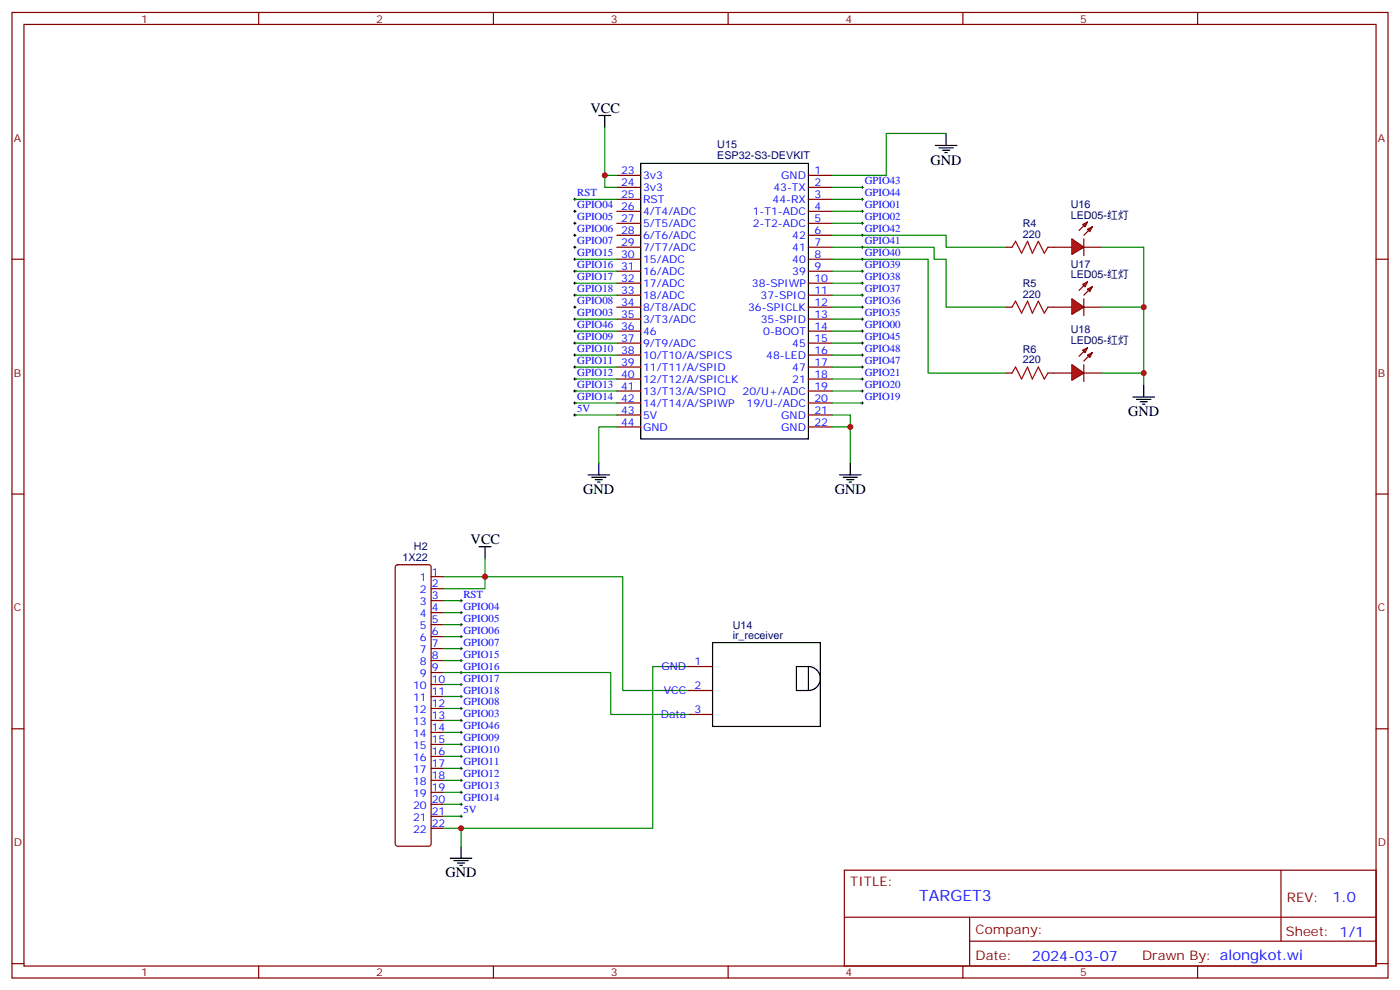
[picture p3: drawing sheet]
<svg xmlns="http://www.w3.org/2000/svg" width="412mm" height="292mm" viewBox="0 0 412 292" stroke-linecap="round" stroke-linejoin="round" font-family="sans-serif">
<g fill="none" stroke="#870000" stroke-width=".35">
<path d="M3.5 3.7h405.4v284.3h-405.4zM7.1 7.2h398.2v277.3h-398.2zM76.2 3.7v3.5M145.3 3.7v3.5M214.5 3.7v3.5M283.6 3.7v3.5M352.8 3.7v3.5M181.7 51.6h7M181.7 55.2h7M181.7 58.7h7M238.1 51.6h7.1M238.1 55.2h7.1"/>
<path d="M238.1 58.7h7.1M3.5 76.3h3.6M181.7 76.3h7M181.7 62.2h7M181.7 65.8h7M181.7 69.3h7M181.7 72.8h7M181.7 79.9h7M238.1 76.3h7.1M238.1 62.2h7.1M238.1 65.8h7.1M238.1 69.3h7.1"/>
<path d="M238.1 72.8h7.1M238.1 79.9h7.1M296.3 72.8h1.8M308.7 72.8h7M318.9 66.1l1.4-.7-.7 1.4zM319.3 72.8h5.3M320.3 67.5l1.4-.7-.7 1.4zM320.3 65.4l-2.4 2.5M321.7 66.8l-2.4 2.5M405.3 76.3h3.6M181.7 83.4h7M181.7 86.9h7"/>
<path d="M181.7 90.5h7M181.7 94h7M181.7 97.5h7M238.1 83.4h7.1M238.1 86.9h7.1M238.1 90.5h7.1M238.1 94h7.1M238.1 97.5h7.1M296.3 90.5h1.8M308.7 90.5h1.7M181.7 101h7M181.7 104.6h7"/>
<path d="M181.7 108.1h7M181.7 111.6h7M181.7 115.1h7M181.7 118.7h7M238.1 101h7.1M238.1 104.6h7.1M238.1 108.1h7.1M238.1 111.6h7.1M238.1 115.1h7.1M238.1 118.7h7.1M296.3 109.9h1.8M308.7 109.9h1.7"/>
<path d="M181.7 122.2h7M181.7 125.7h7M238.1 122.2h7.1M238.1 125.7h7.1M3.5 145.5h3.6M405.3 145.5h3.6M202.8 196.3h7.1M3.5 214.6h3.6M202.8 203.3h7.1M202.8 210.4h7.1M405.3 214.6h3.6M248.7 256.3h156.6v28.2h-156.6z"/>
<path d="M377.3 256.3v20.9M248.7 270.1h156.5M285.6 277.2h119.6M285.6 270.1v14.1M3.5 283.8h3.6M76.2 284.5v3.5M145.3 284.5v3.5M214.5 284.5v3.5M283.6 284.5v3.5M352.8 284.5v3.5M405.3 283.8h3.6"/>
</g>
<g fill="none" stroke="#008700" stroke-width=".35">
<path d="M178.2 37.5v17.7h3.5M278.7 39.3h-17.6v12.3h-15.9M169.3 58.7h12.4M178.2 51.6h3.5M245.2 58.7h8.8M245.2 55.2h8.8M169.3 76.3h12.4M169.3 79.9h12.4M245.2 69.3h33.5v3.5h17.6M245.2 72.8h30v3.5h3.5v14.2h17.6M245.2 76.3h28.2v33.6h22.9M245.2 79.9h8.8"/>
<path d="M245.2 62.2h8.8M245.2 65.8h8.8M169.3 83.4h12.4M169.3 86.9h12.4M169.3 94h12.4M169.3 97.5h12.4M245.2 83.4h8.8M245.2 86.9h8.8M245.2 94h8.8M245.2 97.5h8.8M245.2 90.5h8.8M169.3 101h12.4"/>
<path d="M169.3 104.6h12.4M169.3 108.1h12.4M169.3 111.6h12.4M169.3 115.1h12.4M169.3 118.7h12.4M245.2 101h8.8M245.2 104.6h8.8M245.2 108.1h8.8M245.2 111.6h8.8M245.2 115.1h8.8M245.2 118.7h8.8M169.3 122.2h12.4"/>
<path d="M181.7 125.7h-5.3v10.6M245.2 125.7h5.3v10.6M245.2 122.2h5.3v3.5M142.9 169.8h40.5v33.5h19.4M202.8 196.3h-10.5v47.6h-56.5"/>
</g>
<g fill="none" stroke="#000" stroke-width=".35">
<path d="M176.4 34h3.5M178.2 34v3.5M278.7 39.3v3.5M188.7 48.1h49.4v81.2h-49.4zM275.5 42.8h6.4M276.6 43.5h4.2M277.6 44.2h2.2M278.3 44.9h.7M173.2 139.8h6.4M176.4 136.3v3.5M247.3 139.8h6.3M250.5 136.3v3.5"/>
<path d="M174.3 140.5h4.2M175.3 141.3h2.1M176 142h.7M248.4 140.5h4.2M249.4 141.3h2.1M250.1 142h.7M209.9 189.2h31.8v24.7h-31.8zM234.6 196.3h3.5v7h-3.5zM238.1 196.3a3.5 3.5 0 0 1 3.6 3.5 3.5 3.5 0 0 1-3.6 3.5"/>
</g>
<g fill="none" stroke="#000" stroke-width=".29">
<path d="M169 58.7h.7M169.3 58.3v.8M253.6 55.2h.8M253.6 58.7h.8M254 54.8v.7M254 58.3v.8M169 62.2h.7M169 65.8h.7M169 69.3h.7M169 72.8h.7M169 76.3h.7M169 79.9h.7"/>
<path d="M169.3 61.9v.7M169.3 65.4v.7M169.3 68.9v.7M169.3 72.5v.7M169.3 76v.7M169.3 79.5v.7M253.6 62.2h.8M253.6 65.8h.8M253.6 69.3h.8M253.6 72.8h.8M253.6 76.3h.8M253.6 79.9h.8"/>
<path d="M254 61.9v.7M254 65.4v.7M254 68.9v.7M254 72.5v.7M254 76v.7M254 79.5v.7M169 83.4h.7M169 86.9h.7M169 90.5h.7M169 94h.7M169 97.5h.7M169.3 83v.7"/>
<path d="M169.3 86.6v.7M169.3 90.1v.7M169.3 93.6v.7M169.3 97.2v.7M253.6 83.4h.8M253.6 86.9h.8M253.6 90.5h.8M253.6 94h.8M253.6 97.5h.8M254 83v.7M254 86.6v.7M254 90.1v.7"/>
<path d="M254 93.6v.7M254 97.2v.7M169 101h.7M169 104.6h.7M169 108.1h.7M169 111.6h.7M169 115.1h.7M169 118.7h.7M169.3 100.7v.7M169.3 104.2v.7M169.3 107.7v.7M169.3 111.3v.7"/>
<path d="M169.3 114.8v.7M169.3 118.3v.7M253.6 101h.8M253.6 104.6h.8M253.6 108.1h.8M253.6 111.6h.8M253.6 115.1h.8M253.6 118.7h.8M254 100.7v.7M254 104.2v.7M254 107.7v.7M254 111.3v.7"/>
<path d="M254 114.8v.7M254 118.3v.7M169 122.2h.7M169.3 121.8v.8"/>
</g>
<path d="M298.1 72.8l1.1-1.8 1.7 3.6 1.8-3.6 1.4 3.6 1.8-3.6 1.7 3.6 1.1-1.8M298.1 90.5l1.1-1.8 1.7 3.5 1.8-3.5 1.4 3.5 1.8-3.5 1.7 3.5 1.1-1.7M298.1 109.9l1.1-1.8 1.7 3.5 1.8-3.5 1.4 3.5 1.8-3.5 1.7 3.5 1.1-1.7" fill="none" stroke="#a10000" stroke-width=".35"/>
<path d="M315.7 70.3l3.6 2.5-3.6 2.1z" fill="#f00" stroke="#870000" stroke-width=".35"/>
<path d="M319.3 70.3v5M310.4 90.5h5.3M318.9 83.7l1.4-.7-.7 1.5zM319.3 90.5h5.3M320.3 85.2l1.4-.7-.7 1.4zM320.3 83l-2.4 2.5M321.7 84.5l-2.4 2.4" fill="none" stroke="#870000" stroke-width=".35"/>
<path d="M315.7 88l3.6 2.5-3.6 2.1z" fill="#f00" stroke="#870000" stroke-width=".35"/>
<path d="M319.3 88v4.9M310.4 109.9h5.3M318.9 103.2l1.4-.8-.7 1.5zM319.3 109.9h5.3M320.3 104.6l1.4-.7-.7 1.4zM320.3 102.4l-2.4 2.5M321.7 103.9l-2.4 2.4" fill="none" stroke="#870000" stroke-width=".35"/>
<path d="M315.7 107.4l3.6 2.5-3.6 2.1z" fill="#f00" stroke="#870000" stroke-width=".35"/>
<g fill="none" stroke="#870000" stroke-width=".35">
<path d="M319.3 107.4v4.9M116.7 166.5l.4-.2h9.2l.5 .2 .2 .5v81.5l-.2 .5-.5 .2h-9.2l-.5-.2-.2-.5v-81.5zM127 169.8h3.5M127 173.4h3.5M127 176.9h3.5M127 180.4h3.5M127 183.9h3.5M127 187.5h3.5M127 191h3.5M127 194.5h3.5M127 198h3.5M127 201.6h3.5"/>
<path d="M127 205.1h3.5M127 208.6h3.5M127 212.2h3.5M127 215.7h3.5M127 219.2h3.5M127 222.7h3.5M127 226.3h3.5M127 229.8h3.5M127 233.3h3.5M127 236.9h3.5M127 240.4h3.5M127 243.9h3.5"/>
</g>
<g fill="none" stroke="#008700" stroke-width=".35">
<path d="M324.6 72.8h12.3v37.1h-12.3M324.6 90.5h12.3M336.9 109.9v3.5M130.5 176.9h5.3M130.5 169.8h12.4M142.9 164.5v8.9h-12.4M130.5 198h49.4v12.4h22.9M130.5 180.4h5.3M130.5 183.9h5.3M130.5 187.5h5.3M130.5 191h5.3M130.5 194.5h5.3"/>
<path d="M130.5 201.6h5.3M130.5 205.1h5.3M130.5 208.6h5.3M130.5 212.2h5.3M130.5 215.7h5.3M130.5 219.2h5.3M130.5 222.7h5.3M130.5 226.3h5.3M130.5 229.8h5.3M130.5 233.3h5.3M130.5 236.9h5.3M130.5 243.9h5.3v5.3"/>
<path d="M130.5 240.4h5.3"/>
</g>
<path d="M333.7 116.9h6.4M334.8 117.6h4.2M335.8 118.3h2.2M336.5 119h.8M336.9 113.4v3.5M141.1 161h3.5M142.9 161v3.5M132.6 252.7h6.4M133.7 253.4h4.2M134.8 254.1h2.1M135.5 254.8h.7M135.8 249.2v3.5" fill="none" stroke="#000" stroke-width=".35"/>
<g fill="none" stroke="#000" stroke-width=".29">
<path d="M135.5 176.9h.7M135.8 176.5v.7M135.5 180.4h.7M135.5 183.9h.7M135.5 187.5h.7M135.5 191h.7M135.5 194.5h.7M135.5 198h.7M135.8 180.1v.7M135.8 183.6v.7M135.8 187.1v.7M135.8 190.6v.7"/>
<path d="M135.8 194.2v.7M135.8 197.7v.7M135.5 201.6h.7M135.5 205.1h.7M135.5 208.6h.7M135.5 212.2h.7M135.5 215.7h.7M135.5 219.2h.7M135.8 201.2v.7M135.8 204.8v.7M135.8 208.3v.7M135.8 211.8v.7"/>
<path d="M135.8 215.3v.7M135.8 218.9v.7M135.5 222.7h.7M135.5 226.3h.7M135.5 229.8h.7M135.5 233.3h.7M135.5 236.9h.7M135.8 222.4v.7M135.8 225.9v.7M135.8 229.4v.8M135.8 233v.7M135.8 236.5v.7"/>
<path d="M135.5 240.4h.7M135.8 240v.7"/>
</g>
<g fill="#c00">
<circle cx="336.9" cy="109.9" r=".88"/>
<circle cx="336.9" cy="90.5" r=".88"/>
<circle cx="135.8" cy="243.9" r=".88"/>
<circle cx="250.5" cy="125.7" r=".88"/>
<circle cx="178.2" cy="51.6" r=".88"/>
<circle cx="142.9" cy="169.8" r=".88"/>
</g>
<text font-size="4.6" fill="#00f" x="270.8" y="265.3">TARGET3</text>
<g font-size="4.2">
<text x="173.9" y="33.3">VCC</text>
<text x="274.1" y="48.5">GND</text>
<text x="332.3" y="122.6">GND</text>
<text x="171.8" y="145.5">GND</text>
<text x="245.9" y="145.5">GND</text>
<text x="138.6" y="160.3">VCC</text>
<text x="131.2" y="258.4">GND</text>
</g>
<g font-size="4.2" fill="#00f">
<text x="392.5" y="265.5">1.0</text>
<text x="304" y="282.9">2024-03-07</text>
</g>
<g font-size="3.9" fill="#800">
<text x="250.5" y="260.8">TITLE:</text>
<text x="379.1" y="265.5">REV:</text>
<text x="287.4" y="275">Company:</text>
<text x="378.7" y="275.7">Sheet: 1/1</text>
<text x="287.4" y="282.7">Date:</text>
<text x="336.4" y="282.8">Drawn By: alongkot.wi</text>
</g>
<g font-size="3.2" fill="#800">
<text x="41.6" y="6.7">1</text>
<text x="110.8" y="6.7">2</text>
<text x="179.9" y="6.7">3</text>
<text x="249.1" y="6.7">4</text>
<text x="318.2" y="6.7">5</text>
<text x="4.1" y="41.8">A</text>
<text x="405.9" y="41.8">A</text>
<text x="4.1" y="110.9">B</text>
<text x="405.9" y="110.9">B</text>
<text x="4.1" y="180.1">C</text>
<text x="405.9" y="180.1">C</text>
<text x="4.1" y="249.2">D</text>
<text x="405.9" y="249.2">D</text>
<text x="41.6" y="287.5">1</text>
<text x="110.8" y="287.5">2</text>
<text x="179.9" y="287.5">3</text>
<text x="249.1" y="287.5">4</text>
<text x="318.2" y="287.5">5</text>
</g>
<g font-size="3.2" fill="#000080">
<text x="211.3" y="46.8">ESP32-S3-DEVKIT</text>
<text x="211.3" y="43.6">U15</text>
<text x="315.4" y="64.3">LED05-红灯</text>
<text x="315.4" y="61.1">U16</text>
<text x="301.3" y="70">220</text>
<text x="301.3" y="66.8">R4</text>
<text x="315.4" y="82">LED05-红灯</text>
<text x="315.4" y="78.8">U17</text>
<text x="301.3" y="87.6">220</text>
<text x="301.3" y="84.4">R5</text>
<text x="315.4" y="101.4">LED05-红灯</text>
<text x="315.4" y="98.2">U18</text>
<text x="301.3" y="107">220</text>
<text x="301.3" y="103.8">R6</text>
<text x="121.9" y="162">H2</text>
<text x="118.6" y="165.2">1X22</text>
<text x="215.8" y="185.1">U14</text>
<text x="215.8" y="188.2">ir_receiver</text>
</g>
<g font-size="3.2" fill="#00f">
<text x="182.9" y="51.3">23</text>
<text x="189.4" y="52.7">3v3</text>
<text x="230.1" y="52.7">GND</text>
<text x="239.9" y="51.3">1</text>
<text x="170" y="57.8">RST</text>
<text x="182.9" y="54.8">24</text>
<text x="182.9" y="58.3">25</text>
<text x="189.4" y="56.2">3v3</text>
<text x="189.4" y="59.8">RST</text>
<text x="227.6" y="59.8">44-RX</text>
<text x="227.8" y="56.2">43-TX</text>
<text x="239.9" y="54.8">2</text>
<text x="239.9" y="58.3">3</text>
<text x="254.7" y="54.3">GPIO43</text>
<text x="254.7" y="57.8">GPIO44</text>
<text x="170" y="61.3">GPIO04</text>
<text x="170" y="64.9">GPIO05</text>
<text x="182.9" y="61.9">26</text>
<text x="182.9" y="65.4">27</text>
<text x="189.4" y="63.3">4/T4/ADC</text>
<text x="221.7" y="63.3">1-T1-ADC</text>
<text x="239.9" y="61.9">4</text>
<text x="239.9" y="65.4">5</text>
<text x="254.7" y="61.3">GPIO01</text>
<text x="254.7" y="64.9">GPIO02</text>
<text x="170" y="68.4">GPIO06</text>
<text x="170" y="71.9">GPIO07</text>
<text x="182.9" y="68.9">28</text>
<text x="189.4" y="66.8">5/T5/ADC</text>
<text x="189.4" y="70.3">6/T6/ADC</text>
<text x="221.7" y="66.8">2-T2-ADC</text>
<text x="233.4" y="70.3">42</text>
<text x="239.9" y="68.9">6</text>
<text x="254.7" y="68.4">GPIO42</text>
<text x="254.7" y="71.9">GPIO41</text>
<text x="170" y="75.5">GPIO15</text>
<text x="182.9" y="72.5">29</text>
<text x="182.9" y="76">30</text>
<text x="189.4" y="73.9">7/T7/ADC</text>
<text x="189.4" y="77.4">15/ADC</text>
<text x="233.4" y="73.9">41</text>
<text x="233.4" y="77.4">40</text>
<text x="239.9" y="72.5">7</text>
<text x="239.9" y="76">8</text>
<text x="254.7" y="75.5">GPIO40</text>
<text x="170" y="79">GPIO16</text>
<text x="170" y="82.5">GPIO17</text>
<text x="182.9" y="79.5">31</text>
<text x="182.9" y="83">32</text>
<text x="189.4" y="80.9">16/ADC</text>
<text x="233.4" y="80.9">39</text>
<text x="239.9" y="79.5">9</text>
<text x="239.9" y="83">10</text>
<text x="254.7" y="79">GPIO39</text>
<text x="254.7" y="82.5">GPIO38</text>
<text x="170" y="86">GPIO18</text>
<text x="170" y="89.6">GPIO08</text>
<text x="182.9" y="86.6">33</text>
<text x="189.4" y="84.5">17/ADC</text>
<text x="189.4" y="88">18/ADC</text>
<text x="221.5" y="84.5">38-SPIWP</text>
<text x="224" y="88">37-SPIQ</text>
<text x="239.9" y="86.6">11</text>
<text x="254.7" y="86">GPIO37</text>
<text x="254.7" y="89.6">GPIO36</text>
<text x="170" y="93.1">GPIO03</text>
<text x="182.9" y="90.1">34</text>
<text x="182.9" y="93.6">35</text>
<text x="189.4" y="91.5">8/T8/ADC</text>
<text x="189.4" y="95">3/T3/ADC</text>
<text x="220.4" y="91.5">36-SPICLK</text>
<text x="224.1" y="95">35-SPID</text>
<text x="239.9" y="90.1">12</text>
<text x="239.9" y="93.6">13</text>
<text x="254.7" y="93.1">GPIO35</text>
<text x="170" y="96.6">GPIO46</text>
<text x="170" y="100.2">GPIO09</text>
<text x="182.9" y="97.2">36</text>
<text x="182.9" y="100.7">37</text>
<text x="189.4" y="98.6">46</text>
<text x="224.8" y="98.6">0-BOOT</text>
<text x="239.9" y="97.2">14</text>
<text x="239.9" y="100.7">15</text>
<text x="254.7" y="96.6">GPIO00</text>
<text x="254.7" y="100.2">GPIO45</text>
<text x="170" y="103.7">GPIO10</text>
<text x="170" y="107.2">GPIO11</text>
<text x="182.9" y="104.2">38</text>
<text x="182.9" y="107.7">39</text>
<text x="189.4" y="102.1">9/T9/ADC</text>
<text x="189.4" y="105.6">10/T10/A/SPICS</text>
<text x="225.7" y="105.6">48-LED</text>
<text x="233.4" y="102.1">45</text>
<text x="239.9" y="104.2">16</text>
<text x="239.9" y="107.7">17</text>
<text x="254.7" y="103.7">GPIO48</text>
<text x="254.7" y="107.2">GPIO47</text>
<text x="170" y="110.7">GPIO12</text>
<text x="182.9" y="111.3">40</text>
<text x="189.4" y="109.1">11/T11/A/SPID</text>
<text x="189.4" y="112.7">12/T12/A/SPICLK</text>
<text x="233.4" y="109.1">47</text>
<text x="233.4" y="112.7">21</text>
<text x="239.9" y="111.3">18</text>
<text x="254.7" y="110.7">GPIO21</text>
<text x="170" y="114.3">GPIO13</text>
<text x="170" y="117.8">GPIO14</text>
<text x="182.9" y="114.8">41</text>
<text x="182.9" y="118.3">42</text>
<text x="189.4" y="116.2">13/T13/A/SPIQ</text>
<text x="189.4" y="119.7">14/T14/A/SPIWP</text>
<text x="218.8" y="116.2">20/U+/ADC</text>
<text x="219.9" y="119.7">19/U-/ADC</text>
<text x="239.9" y="114.8">19</text>
<text x="239.9" y="118.3">20</text>
<text x="254.7" y="114.3">GPIO20</text>
<text x="254.7" y="117.8">GPIO19</text>
<text x="170" y="121.3">5V</text>
<text x="182.9" y="121.8">43</text>
<text x="182.9" y="125.4">44</text>
<text x="189.4" y="123.3">5V</text>
<text x="230.1" y="123.3">GND</text>
<text x="239.9" y="121.8">21</text>
<text x="239.9" y="125.4">22</text>
<text x="189.4" y="126.8">GND</text>
<text x="230.1" y="126.8">GND</text>
<text x="123.7" y="171.2">1</text>
<text x="127.2" y="169.5">1</text>
<text x="127.2" y="173">2</text>
<text x="123.7" y="174.8">2</text>
<text x="123.7" y="178.3">3</text>
<text x="127.2" y="176.5">3</text>
<text x="136.5" y="176">RST</text>
<text x="136.5" y="179.5">GPIO04</text>
<text x="123.7" y="181.8">4</text>
<text x="123.7" y="185.3">5</text>
<text x="127.2" y="180.1">4</text>
<text x="127.2" y="183.6">5</text>
<text x="136.5" y="183.1">GPIO05</text>
<text x="123.7" y="188.9">6</text>
<text x="127.2" y="187.1">6</text>
<text x="127.2" y="190.6">7</text>
<text x="136.5" y="186.6">GPIO06</text>
<text x="136.5" y="190.1">GPIO07</text>
<text x="123.7" y="192.4">7</text>
<text x="123.7" y="195.9">8</text>
<text x="127.2" y="194.2">8</text>
<text x="127.2" y="197.7">9</text>
<text x="136.5" y="193.6">GPIO15</text>
<text x="136.5" y="197.2">GPIO16</text>
<text x="194.9" y="197.3">GND</text>
<text x="204.6" y="195.9">1</text>
<text x="121.7" y="203">10</text>
<text x="123.7" y="199.5">9</text>
<text x="127.2" y="201.2">10</text>
<text x="136.5" y="200.7">GPIO17</text>
<text x="204.6" y="203">2</text>
<text x="121.7" y="206.5">11</text>
<text x="127.2" y="204.8">11</text>
<text x="127.2" y="208.3">12</text>
<text x="136.5" y="204.2">GPIO18</text>
<text x="136.5" y="207.8">GPIO08</text>
<text x="195.5" y="204.4">VCC</text>
<text x="121.7" y="210">12</text>
<text x="121.7" y="213.6">13</text>
<text x="127.2" y="211.8">13</text>
<text x="127.2" y="215.3">14</text>
<text x="136.5" y="211.3">GPIO03</text>
<text x="136.5" y="214.8">GPIO46</text>
<text x="194.6" y="211.5">Data</text>
<text x="204.6" y="210">3</text>
<text x="121.7" y="217.1">14</text>
<text x="121.7" y="220.6">15</text>
<text x="127.2" y="218.9">15</text>
<text x="136.5" y="218.3">GPIO09</text>
<text x="136.5" y="221.9">GPIO10</text>
<text x="121.7" y="224.2">16</text>
<text x="121.7" y="227.7">17</text>
<text x="127.2" y="222.4">16</text>
<text x="127.2" y="225.9">17</text>
<text x="136.5" y="225.4">GPIO11</text>
<text x="121.7" y="231.2">18</text>
<text x="127.2" y="229.4">18</text>
<text x="127.2" y="233">19</text>
<text x="136.5" y="228.9">GPIO12</text>
<text x="136.5" y="232.4">GPIO13</text>
<text x="121.7" y="234.7">19</text>
<text x="121.7" y="238.3">20</text>
<text x="127.2" y="236.5">20</text>
<text x="136.5" y="236">GPIO14</text>
<text x="136.5" y="239.5">5V</text>
<text x="121.7" y="241.8">21</text>
<text x="121.7" y="245.3">22</text>
<text x="127.2" y="240">21</text>
<text x="127.2" y="243.6">22</text>
</g>
</svg>
